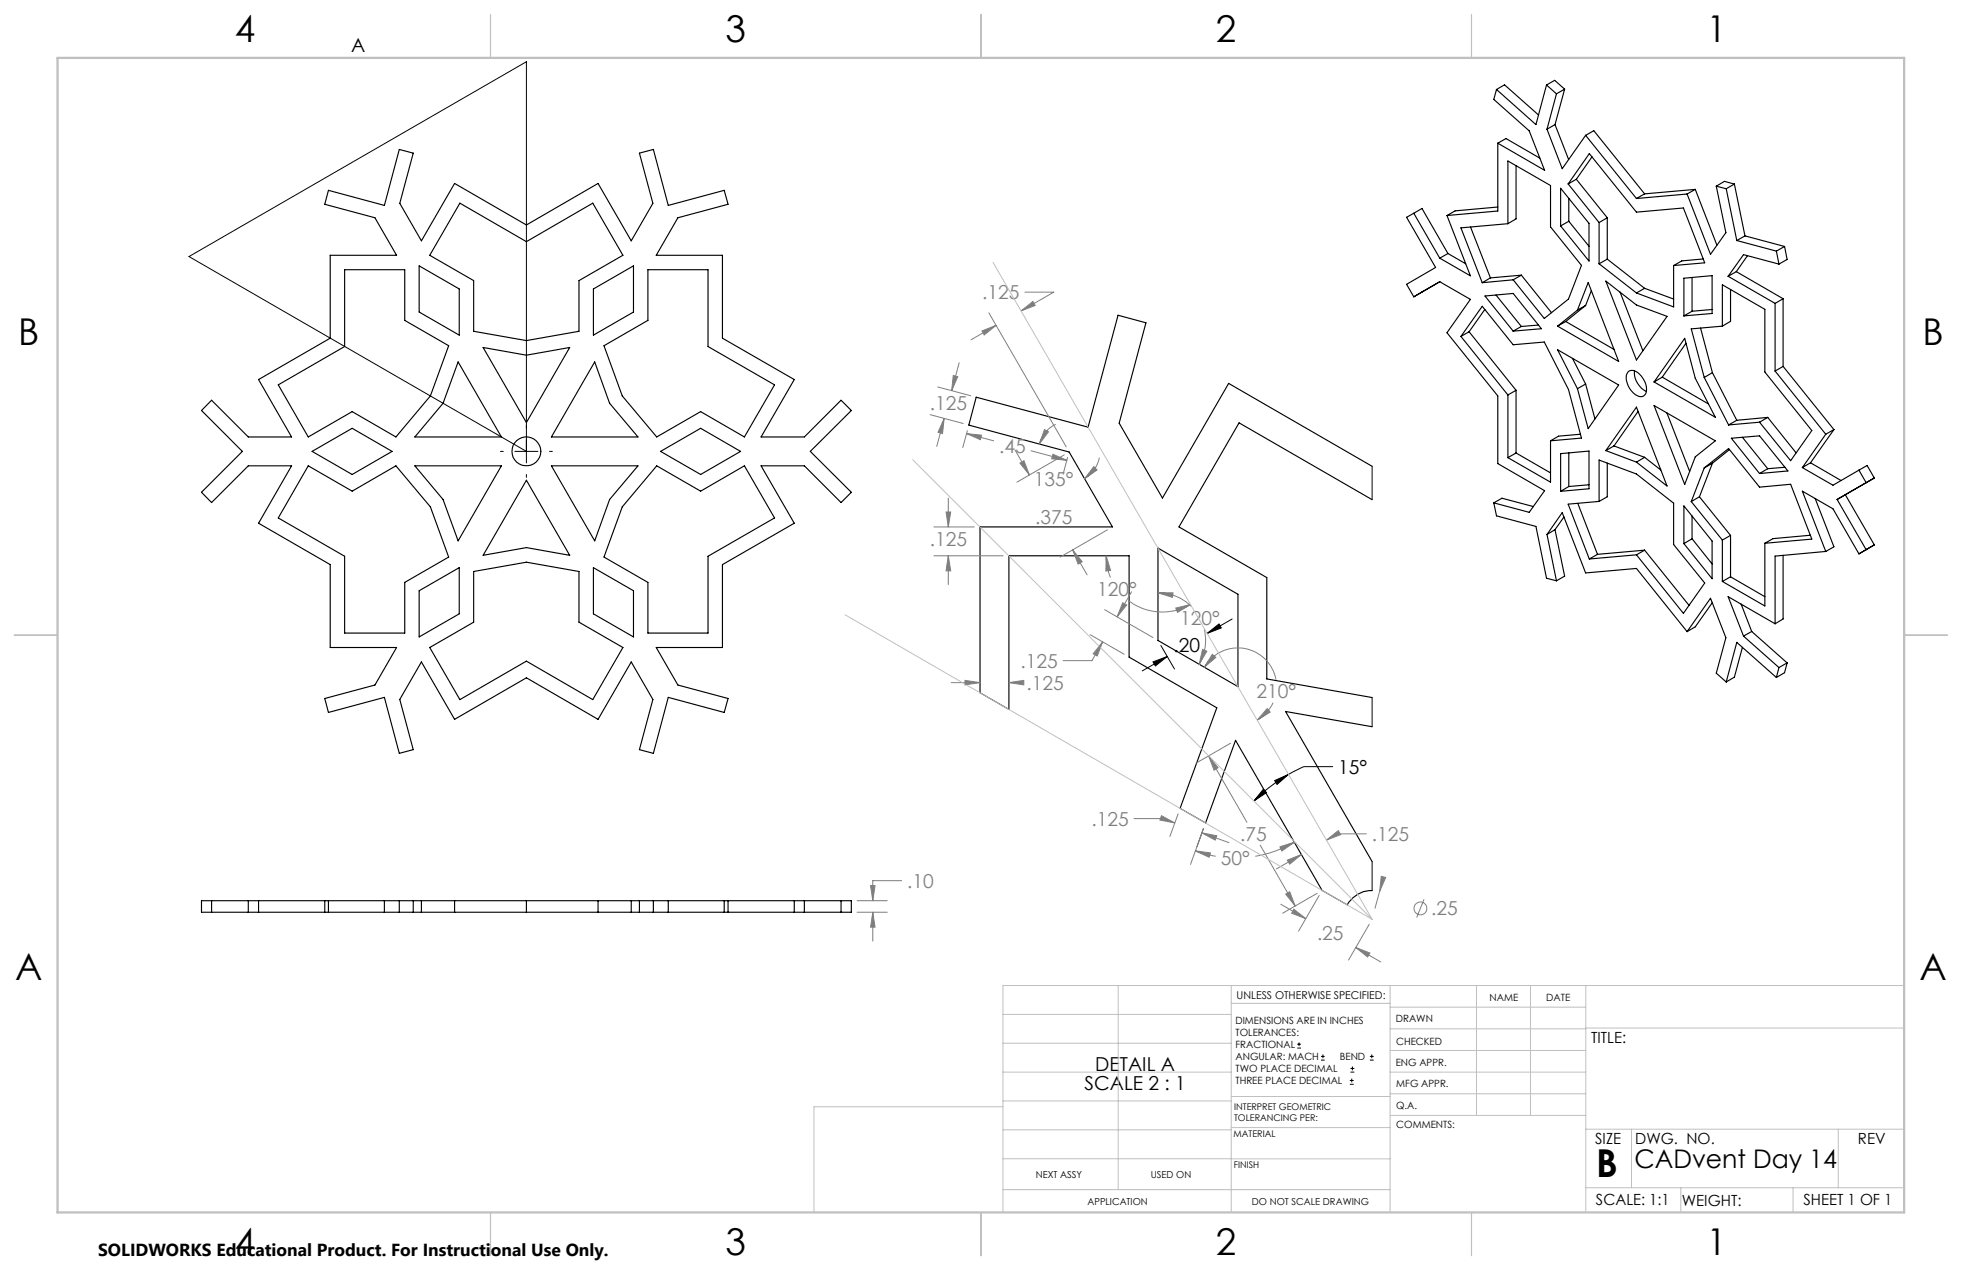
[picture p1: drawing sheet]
<svg xmlns="http://www.w3.org/2000/svg" width="432mm" height="279mm" viewBox="0 0 432 279" stroke-linecap="round" stroke-linejoin="round" font-family="sans-serif">
<g fill="none" stroke="#000" stroke-width=".25">
<path d="M329.4 19.7l-.6 2.2 7.7 6.9 3.4 8.7-10.3-6M329.4 19.7l1.7-1 7.5 6.6M340.4 18.7l-2.4 8.7-8.6-7.7M340.4 18.7l2.1 1.9M340.4 18.7l1.8-1 2.1 1.9M344.3 19.6l-1.8 1M344.3 19.6l-2.1 7.8M329.6 31.5v14.9l-11.1 1M329.6 31.5l1.8-1 7.5 4.3M333.7 36.4v11.8l-1.8 1M340.5 28.4l3.3 8.7 5.2-7.3M342.2 27.4l-1.7 1"/>
<path d="M342.2 27.4l3 7.7M342.5 20.6l-2 7.8M346.9 39.4l-1.8 1.1M346.9 39.4l6.8 8.5M349 29.8l11.2 13.9M349 29.8l1.8-1 11.1 13.9M350.4 34.5l-3.5 4.9M72.3 41.9l12.3 3.3 3.3-12.3 3 .8-2.9 11 4.7 8.3 7.3-12.6 15.9 9.1 15.7-9.1 7.3 12.6 4.8-8.3-3-11 3.1-.8 3.3 12.3 12.3-3.3 .8 3-11 3-4.8 8.3h14.6v18.2l15.8 9.1-7.3 12.6h9.5l8.1-8 2.3 2.2-9.1 9 9.1 9-2.3 2.3-8.1-8.1h-9.5l7.3 12.6-15.8 9.1v18.3h-14.6l4.8 8.2 11 3-.8 3-12.3-3.3-3.3 12.3-3.1-.8 3-11-4.8-8.3-7.3 12.7-15.7-9.2-15.9 9.2-7.3-12.7-4.7 8.3 2.9 11-3 .8-3.3-12.3-12.3 3.3-.8-3 11-3 4.8-8.2h-14.6v-18.3l-15.8-9.1 7.3-12.6h-9.6l-8 8.1-2.3-2.3 9-9-9-9 2.3-2.2 8 8h9.6l-7.3-12.6 15.8-9.1v-18.2h14.6l-4.8-8.3-11-3zM75.8 59.3h13.3v11.2l9.6 5.6-4 11-7.6 9-9.6-5.5-9.7 5.5-6.6-11.4 14.6-8.5zM92.3 58.5l8.8 5.1v10.1l-8.8-5zM101.2 44.7l14.7 8.5 14.6-8.5 6.6 11.5-9.7 5.5v11.2l-11.5 2-11.7-2v-11.2l-9.6-5.5zM142.6 59.3h13.2v16.9l14.7 8.5-6.7 11.4-9.6-5.5-9.7 5.5-7.6-9-4-11 9.7-5.6z"/>
<path d="M311.1 46.9l-1.5 .9 6.3 11-6.3 3.7 1.5 2.8M311.1 46.9l5.8 9.9M311.1 46.9l1.8-1 5.8 9.9M318.5 47.4l5.1 13.3-6.7-3.9M318.7 55.8l-1.8 1M318.7 55.8l3.9 2.2M323.6 50l4.4 11.1M329.6 45.5l-9.3 .9-1.8 1M331.9 49.2v-13.8l9.3 5.4v9.1l6.9 8.5-2.9 7.4-5.3 4.3-6.9-8.5M331.9 49.2l-10.4 .9 4.7 12.1M343.5 41.4l6.2 7.7v8.3l-6.2-7.7zM345.1 40.5l4.7-6.7 10.4 12.9 10.3-.9 4.7 12-6.9 .6"/>
<path d="M345.1 40.5l6.8 8.5M345.3 48.7l-1.8 1M345.3 43.6v5.1M345.3 48.7l4.4 5.5M351.9 49v9M351.9 58l8.3 6.5M353.7 47.9l-1.8 1.1M353.7 57l-1.8 1M353.7 57l8.2 6.4M353.7 47.9v9.1M361.9 42.7l-1.7 1M368.3 58.4v9.1l-8.1-3"/>
<path d="M371.3 42.7l-11.1 1M373.1 41.7l-1.8 1M373.1 41.7l4.8 12.2M373.1 41.7l-11.2 1M374.8 57l-4.7 .4-1.8 1M377.7 41l2.1 10.2-3.4 4.8-5.1-13.3M377.7 41l2.2 .5M379.9 41.5l2.3 11.4M381.7 40.5l-1.8 1M381.7 40.5l2.3 11.4M381.7 40.5l-2.2-.6-1.8 1.1M382.1 59.8l-1.8 1"/>
<path d="M382.1 59.8l10.3 5.9M382.2 52.9l8.7 2.3M384 51.9l-1.8 1M384 51.9l8.7 2.3M384.6 56.2l-2.5 3.6M390.9 55.2l.6 2.9M391.5 58.1l-7.8-2.1-3.4 4.8M392.7 54.2l.6 2.9-1.8 1M392.7 54.2l-1.8 1M100.8 79.6l9.5 16.5h-19l6.2-7.4zM106.3 76.4l9.6 1.7 9.5-1.7-9.5 16.6zM130.6 63.6l8.8-5.1v10.2l-8.8 5z"/>
<path d="M130.9 79.6l3.3 9.1 6.2 7.4h-19zM316.9 62l6.7 3.9-5.1 7.3 11.1 13.9v14.9l10.3 5.9-3.4 4.8-7.7-2.1M316.9 62l-5.8 3.3M321.5 74l4.7-6.6 6.8 8.4 6.9-.6 5.3 10.5 2.9 10.7-6.9 .6M321.5 74l10.4 12.9M323.3 73l-1.8 1M323.3 73l10.4 12.9M326.8 68.1l-3.5 4.9M326.8 65.1l6.2-.5 6.2 7.7-6.2 .5zM328 61.1l-1.8 1.1M329.2 64.9l5.6 6.9M333 61.6l-6.8 .6"/>
<path d="M334.8 60.5l-1.8 1.1M334.8 60.5l6.7 8.3M334.8 71.8l-1.8 1M334.8 60.5l-6.8 .6M338.6 71.5l-3.8 .3M342.8 76.9l13.4 7.8-6.7 9.6-2.3-8.8zM344.6 70.7l10.6 6.2M344.6 70.7l-1.8 1.1M346.1 78.8l2.9 5.7M347.2 68.2l2.3-6 6.7 17.3-13.4-7.7M347.2 68.2l-4.4 3.6M349 67.2l-1.8 1"/>
<path d="M349 67.2l-4.4 3.5M350.2 64l-1.2 3.2M353.4 61.8l6.8 5.3 6.7 2.5-6.7 9.6zM356.6 64.3l5 12.9M361.9 63.4l-1.7 1.1M361.9 63.4l6.4 2.4M370.6 61.2l6.2-.6v8.4l-6.2 .5zM370.8 74.4l2.3 8.8 4.4 8.6-13.5-7.8zM371.1 75.5l-5.3 7.5M372.4 68.5l-1.8 1M372.4 61.1v7.4M374.3 72.2l2.6 9.8"/>
<path d="M376.8 68.1l-4.4 .4M379.1 71.8v-9.1l9.3 5.4v13.7l10.3 12.9-4.6 6.7-6.9-8.5M379.1 71.8l-6.9 .6 2.9 10.6M380.3 60.8l10.4 5.9M380.9 63.7v7l-1.8 1.1M390.7 66.7v14.9M392.4 65.7l-1.7 1M392.4 65.7v14.9M68.7 99.3l8.8-5.1 8.8 5.1-8.8 5.1zM145.4 99.3l8.8-5.1 8.8 5.1-8.8 5.1zM331.9 86.9v13.8M333.7 85.9v13.8"/>
<path d="M333.7 85.9l-1.8 1M333.7 99.7l-1.8 1M333.7 99.7l7.5 4.3M341.2 97v9.1l-9.3-5.4M343.5 99.8l6.2-.6v8.3l-6.2 .6zM345.3 99.6v7.4M347.8 95.5l-4.8 .5-1.8 1M349 84.5l-1.8 1M349 84.5l2 7.6M353.4 99.1l6.8-9.5 6.7 17.3-6.7-5.2M353.4 99.1l6.8 2.6M355.2 98.1l-1.8 1"/>
<path d="M355.2 98.1l6.7 2.5M358.3 81.8a1.77 1.77 0 0 1 2.5 .5 4.2 4.2 0 0 1 1.4 4.3 1.42 1.42 0 0 1-2.3 .2 4.5 4.5 0 0 1-1.8-4.7zM359.7 81.6a4.7 4.7 0 0 0 2.6 4.5M360.5 90.5l-5.3 7.6M364 89.2l13.5 7.8-4.4 3.5-2.3 6.1zM365.8 83l-1.8 1M365.8 83l10.2 5.9M366.9 90.8l5 12.9M375.1 83l5.3 10.5M376.9 82l-1.8 1M376.9 82l5.3 10.5M380.6 98.9l-3.7 3"/>
<path d="M381 96.4l6.2-.5 6.3 7.7-6.3 .6zM382.2 92.5l-1.8 1M383.5 96.2l5.5 6.9M387.2 92.9l-6.8 .6M389 91.8l-1.8 1.1M389 91.8l6.3 7.8M389 91.8l-6.8 .7M390.7 81.6l11.1 13.9M392.4 80.6l-1.7 1M392.4 80.6l11.2 13.9M401.8 95.5l-5.1 7.4M403.6 94.5l-1.8 1"/>
<path d="M403.6 94.5l-5.1 7.3M67.8 102.5l9.7 5.6 9.6-5.6 7.6 9 4 11.1-9.6 5.5v11.2h-13.3v-16.9l-14.6-8.5zM91.3 102.5h19l-9.5 16.5-3.3-9.1zM115.9 105.7l9.5 16.5-9.5-1.7-9.6 1.7zM121.4 102.5h19l-6.2 7.4-3.3 9.1zM144.5 102.5l9.7 5.6 9.6-5.6 6.7 11.4-14.7 8.5v16.9h-13.2v-11.2l-9.7-5.5 4-11.1zM302 109.9l-29.3-16.9-13.2 22.9 19.3 11.2v22.3l23.2 4.1M302 102.6l-31.6-18.3-14.6 25.3-9.5-16.5 5.9-22.1-6.1-1.6-6.6 24.6-24.7-6.6-1.6 6.1 22.1 5.9 9.5 16.5h-29.1v36.5M328.8 110.6l.6 2.9 8.6 2.3 2.4 11.4 2.1 .6M328.8 110.6l1.8-1 6.9 1.8M340.5 117.6l3.3-4.8 5.2 13.2 11.2-.9 11.1 13.9M340.5 117.6l2 10.2"/>
<path d="M342.2 116.5l-1.7 1.1M342.2 116.5l2.1 10.3-1.8 1M344.2 113.7l-2 2.8M345.3 107l-1.8 1.1M347.2 110.7l4.4 11.3M349.7 106.6l-4.4 .4M351.9 110.3v-9.1l8.3 3.1 8.1 6.4v9.1l6.9 8.5-4.7 6.6-10.3-12.8M351.9 110.3l-6.8 .6 4.7 12.1M353.7 101.9v7.4l-1.8 1M361.9 100.6l-1.7 1.1M361.9 100.6l3.6 2.8M370.6 111.3l6.2 7.7v8.3l-6.2-7.7z"/>
<path d="M372.2 110.3l6.9 8.5M372.4 113.5v5M372.4 118.5l-1.8 1.1M372.4 118.5l4.4 5.6M374 109.3l-1.8 1M374 109.3l6.9 8.5M375.1 102.9l5.3-4.2 6.8 8.5 6.9-.7 4.6 12.1-10.3 .9M375.1 102.9l-2.9 7.4M376.9 101.9l-1.8 1M376.9 101.9l-2.9 7.4M379.1 118.8v9.1M380.9 117.8v9.1"/>
<path d="M380.9 117.8l-1.8 1M388.4 119.5v13.8l-9.3-5.4M389 103.1l-1.8 1.1M392.8 102.8l-3.8 .3M396.7 102.9l6.7 3.9 5.7-3.4M398.4 117.8l-8.2 .7-1.8 1M398.5 101.8l-1.8 1.1M398.5 101.8l6.7 3.9M399.5 109.7l4.1 10.6-1.8 1M404.3 109.9l6.4 11-1.6 .9M406.1 108.8l-1.8 1.1M406.1 108.8l6.4 11.1"/>
<path d="M409.1 103.4l1.6 2.8M409.1 103.4l1.8-1 1.6 2.8M410.7 106.2l-6.4 3.7M412.5 119.9l-1.6 .9M412.5 105.2l-1.8 1M412.5 105.2l-6.4 3.6M412.5 119.9l-3.4 1.9M92.3 130l8.8-5.1v10.1l-8.8 5.1zM104.2 125.7l11.7-2 11.5 2v11.2l9.7 5.6-6.6 11.4-14.6-8.4-14.7 8.4-6.6-11.4 9.6-5.6zM130.6 124.9l8.8 5.1v10.1l-8.8-5.1zM254.8 120.6l17.7 10.1v20.4l-17.7-10.2zM351.6 122l-1.8 1"/>
<path d="M360.2 122.1l-10.4 .9M361.9 121l-10.3 1M361.9 121l-1.7 1.1M361.9 121l9.8 12.2M371.3 139l5.1-7.4 3.4 8.7-2.1 7.8 2.2 1.9M376.8 132.6l-3.7 5.3-1.8 1.1M380.9 126.9l-1.8 1M380.9 126.9l7.5 4.4M383.2 132.9l2.3 6M383.7 139.9l7.8 7M385.5 138.9l-1.8 1M385.5 138.9l7.8 6.9"/>
<path d="M390.7 137.2l-10.4-5.9 3.4 8.6M392.4 122.2v14l-1.7 1M401.8 121.3l-11.1 1v14.9M401.8 121.3l-5.1-13.2 6.7 3.8 5.7 9.9M222 156.1v-33.8h26.5v22.3l19.3 11.1-8.1 22.1M302 159.9l-19.1-3.4 19.1 33M383.5 142.4l-1.8 6.6-1.8 1M390.9 149l-8.7-7.7-2.3 8.7M391.5 146.9l-.6 2.1M393.3 145.8l-1.8 1.1M393.3 145.8l-.6 2.2-1.8 1M44.3 198.2h143.1v2.5h-143.1z"/>
<path d="M46.6 198.2v2.5M54.6 198.2v2.5M56.9 198.2v2.5M71.5 198.2v2.5M72.3 198.2v2.5M84.6 198.2v2.5M87.9 198.2v2.5M90.9 198.2v2.5M92.7 198.2v2.5M100 198.2v2.5M115.9 198.2v2.5M131.6 198.2v2.5"/>
<path d="M138.9 198.2v2.5M140.7 198.2v2.5M143.8 198.2v2.5M147.1 198.2v2.5M159.4 198.2v2.5M160.2 198.2v2.5M174.8 198.2v2.5M177 198.2v2.5M185.1 198.2v2.5M265.3 181l6.6-18.1 19.1 33M302 195.9a6.1 6.1 0 0 0-5.5 3.2"/>
<circle cx="115.9" cy="99.3" r="3.2"/>
</g>
<g fill="none" stroke="#000" stroke-width=".22">
<path d="M110.1 99.3h.7M113.3 99.3h5.1M115.9 99.3l-74.3-42.9 74.3-42.8v88.2M120.9 99.3h.7M115.9 104.4v.6M302 102.6v7.3M265.7 139.3l2.6-2 .5 .8zM271.2 136.2l-5.5 3.1M215.7 152.4l6.3 3.7M253.8 145.6l3.1-1.2-2.6 2.1zM255.5 142l3 5.2M256.9 144.4l-5.5 3.2"/>
<path d="M302 153.5v6.4M259.7 177.8l5.6 3.2M278.1 173.6l.6 .8-2.7 1.8zM280.5 171.7l3.1-1.3-2.5 2.2zM283.6 170.4l-2.3 1.4a34.5 34.5 0 0 0-5.3 4.4M293.3 168.7h-6.4l-3.3 1.7M291 195.9l5.5 3.2M302 189.5v6.4M285.5 230.6h.8M285.5 229.7h.8M285.9 229.3v.9M290.7 233.2h.8"/>
<path d="M290.7 232.4h.8M291.1 232v.8M297.1 238.5h.8M297.1 237.7h.8M297.2 235.9h.9M297.2 235.1h.9M297.5 237.3v.8M297.6 234.6v.9M301.5 233.2h.8M301.5 232.4h.8M301.9 232v.8"/>
</g>
<g fill="none" stroke="#808080" stroke-width=".22">
<path d="M211.1 79.8l-1.7 6.1M216.1 72.8l3.1-1.2-2.6 2.1zM217.6 68.8l17.1 29.5M219.2 71.6l-5.5 3.2M224.7 68.4l2.6-2.1 .5 .9zM225.6 64.3h6.3l-7.2 4.1M204.7 91.2l7.3 2M206.4 85.1l7.2 2M207.8 92.1l-.4 3.3-1-.3zM207.8 92.1l-1.6 6.1M209.8 82.6l1 .3-1.4 3zM212.7 95.4l3.3 .3-.2 1z"/>
<path d="M212.7 95.4l6 1.6M212.9 94.8l-1 3.7M223.4 99l3.2 5.5M226.9 99.2l7.9 2.1M229.9 94.5l.9 .5-2.1 2.7zM231.7 99.9l3.1 1.4-3.3-.4zM232.3 93.3a6.7 6.7 0 0 0-3.6 4.4M205.5 115.9h8.9M208.2 112.6h1l-.5 3.3zM208.7 109.6v6.3M224.5 101.9l.9-.5 1.2 3.1zM234.2 100.1l-10.4 6"/>
<path d="M235 100.6l-1 3.8M240.7 102.7l.7 .7-2.7 1.9zM241.9 100.7a6.9 6.9 0 0 1-3.2 4.6M243.7 116.6l-10.4 6M205.5 122.3h15.3M208.7 122.3l.5 3.3h-1zM208.7 122.3v6.3M236.1 121l2.1 2.6-.9 .5zM236.1 121l3.2 5.5M239.9 139.6l7.5 4.3M243.1 134.1l10.7 6.2M243.5 122.3l.9 3.2-1 .1z"/>
<path d="M243.5 122.3a11.8 11.8 0 0 0 .9 4.7M247.1 132.6l.9 .5-2.1 2.6zM248.3 132.1a12.5 12.5 0 0 0 13.7 .9M249 130.2l-3.1 5.5M254.8 130.4h3.4l-.2 1zM254.8 130.4a10.3 10.3 0 0 1 7.4 3M258.8 133.8l3.2-.8-2.8 1.7zM265 138.4a10.5 10.5 0 0 1-1.1 7.8M209.3 150.2h6.4M212.4 149.7l3.3 .5-3.3 .5zM222 150.2l3.3-.5v1zM222 150.2h2.7"/>
<path d="M242.7 141.2l-1.2 3.1-.9-.5zM242.7 141.2l-2.4 4.1h-6.3M264.7 142.9l.9 .4-1.7 2.9zM265 146.8a8.5 8.5 0 0 1 8.9-4.1 8.5 8.5 0 0 1 6.9 6.8M266.8 144l.8 .6-2.6 2.2zM278.9 155.9l.6 .8-2.8 1.7zM280.2 154.6a8.6 8.6 0 0 1-3.5 3.8M255.6 179.5l3 1.5-3.3-.6zM259.3 179l-1.8 5M266 166.3l2.1 2.6-.9 .5zM266 166.3l8.4 14.6M270.8 163.5l-7.6 4.4"/>
<path d="M188.6 198.2h6.7M191.6 194.8h1l-.5 3.4zM198.4 193.7h-6.3v4.5M249.6 180.1h6.3l2.7 .9M263.1 187.2l3.3 .4-.3 1zM263.1 187.2l4.4 1.2M263.5 186.2l1.4-4-2.9 8M264.5 183.2l3.3 .7-.4 .9zM264.5 183.2l6 2.2M277.4 185.9l7.6 13.4M281.7 186.3l3.2-1-2.8 1.9zM281.9 198.9l5.5 3.2"/>
<path d="M283 196.7l.8-.5 1.2 3.1zM283.3 189.2l3.1-1.2-2.6 2.1zM284.9 185.3a25.6 25.6 0 0 1-8.6 3.1M286.4 188l-5.5 3.2M289.9 196.5l-7.6 4.4M290.3 197l-4.5 7.9M291.9 184.8l2.6-2.1 .6 .9zM300.7 183.4h-6.3l-2.5 1.4M303.6 196.1l-1 3.7M304 192.8l1 .2-1.4 3.1zM313.4 197.8l-1.6 4.1M188.6 200.7h6.7"/>
<path d="M192.1 200.7l.5 3.3h-1zM192.1 200.7v6.3M284.8 200l2.6 2.1-3.1-1.2zM298.4 208.5l3.1 1.2-.5 .8zM298.4 208.5l5.5 3.1M301.3 203.3l-4.5 7.9"/>
<circle cx="312.6" cy="199.9" r="1.4"/>
</g>
<g fill="none" stroke="#c0c0c0" stroke-width=".22">
<path d="M218.5 57.7l83.5 144.5M200.9 101.1l101.1 101.1M186 135.3l116 66.9M246.1 216.8v44.9M271 216.8v49.9M305.9 216.8v49.9M324.9 216.8v28.6M336.8 216.8v28.6M349 216.8v49.9M419.1 216.8h-198.4v49.9M220.7 235.9h50.3M220.7 229.5h50.3"/>
<path d="M220.7 223.2h50.3M271 220.7h34.9M305.9 231.1h43.1M305.9 226.3h43.1M305.9 221.6h43.1M305.9 235.9h43.1M349 226.2h70.1M220.7 248.6h50.3M220.7 242.2h50.3M220.7 254.9h50.3M220.7 243.5h-41.6v23.2M271 255h34.9"/>
<path d="M271 248.1h35M271 241.2h35M305.9 240.6h43.1M306 245.4h43M349 248.4h70.1M359.1 248.4v12.9M404.6 248.4v12.9M220.7 261.7h85.2M349 261.3h70.1M369.9 261.3v5.4M394.6 261.3v5.4"/>
</g>
<path d="M108 3.2v9.5M215.9 3.2v9.5M323.8 3.2v9.5M3.1 139.7h9.6M419.1 139.7h9.5M108 266.7v9.6M215.9 266.7v9.6M323.8 266.7v9.6" fill="none" stroke="#c0c0c0" stroke-width=".25"/>
<path d="M12.7 12.7h406.4v254h-406.4z" fill="none" stroke="#c0c0c0" stroke-width=".5"/>
<path d="M191.6 194.8h1l-.5 3.4zM192.1 200.7l.5 3.3h-1zM231.7 99.9l3.1 1.4-3.3-.4zM212.7 95.4l3.3 .3-.2 1zM207.8 92.1l-.4 3.3-1-.3zM209.8 82.6l1 .3-1.4 3zM224.5 101.9l.9-.5 1.2 3.1zM236.1 121l2.1 2.6-.9 .5zM229.9 94.5l.9 .5-2.1 2.7zM240.7 102.7l.7 .7-2.7 1.9zM247.1 132.6l.9 .5-2.1 2.6zM242.7 141.2l-1.2 3.1-.9-.5zM304 192.8l-.4 3.3 1.4-3.1zM266 166.3l2.1 2.6-.9 .5zM283 196.7l.8-.5 1.2 3.1zM263.1 187.2l3.3 .4-.3 1zM281.7 186.3l3.2-1-2.8 1.9zM212.4 149.7l3.3 .5-3.3 .5zM222 150.2l3.3-.5v1zM208.2 112.6h1l-.5 3.3zM208.7 122.3l.5 3.3h-1zM264.7 142.9l.9 .4-1.7 2.9zM254.8 130.4h3.4l-.2 1zM255.6 179.5l3 1.5-3.3-.6zM264.5 183.2l3.3 .7-.4 .9z" fill="#808080"/>
<path d="M253.8 145.6l3.1-1.2-2.6 2.1zM265.7 139.3l2.6-2 .5 .8zM280.5 171.7l3.1-1.3-2.5 2.2zM278.1 173.6l.6 .8-2.7 1.8z" fill="#000"/>
<path d="M283.3 189.2l3.1-1.2-2.6 2.1zM291.9 184.8l2.6-2.1 .6 .9zM216.1 72.8l3.1-1.2-2.6 2.1zM224.7 68.4l2.6-2.1 .5 .9zM243.5 122.3l.9 3.2-1 .1zM258.8 133.8l3.2-.8-2.8 1.7zM298.4 208.5l3.1 1.2-.5 .8zM284.8 200l2.6 2.1-3.1-1.2zM266.8 144l.8 .6-2.6 2.2zM278.9 155.9l.6 .8-2.8 1.7z" fill="#808080"/>
<text font-size="8.5" x="351.3" y="259">B</text>
<g font-size="8.1">
<text x="51.7" y="9.3">4</text>
<text x="159.7" y="9.3">3</text>
<text x="267.6" y="9.3">2</text>
<text x="375.6" y="9.3">1</text>
<text x="4" y="76">B</text>
<text x="423.1" y="76">B</text>
<text x="3.3" y="215.7">A</text>
<text x="422.4" y="215.7">A</text>
<text x="51.7" y="276">4</text>
<text x="159.7" y="276">3</text>
<text x="267.6" y="276">2</text>
<text x="375.6" y="276">1</text>
</g>
<text font-size="5.6" x="359.7" y="257">CADvent Day 14</text>
<g font-size="4.2">
<text x="77.3" y="11.4">A</text>
<text x="258.3" y="143.5">.20</text>
<text x="294.5" y="170.2">15°</text>
<text x="238.7" y="239.8">SCALE 2 : 1</text>
<text x="241.1" y="235.6">DETAIL A</text>
</g>
<g font-size="4.2" fill="#808080">
<text x="216.2" y="65.9">.125</text>
<text x="204.6" y="90.2">.125</text>
<text x="219.9" y="99.7">.45</text>
<text x="227.6" y="106.9">135°</text>
<text x="227.8" y="115.3">.375</text>
<text x="204.6" y="120.2">.125</text>
<text x="241.5" y="131.1">120°</text>
<text x="259.7" y="137.5">120°</text>
<text x="224.6" y="146.9">.125</text>
<text x="225.9" y="151.8">.125</text>
<text x="276.5" y="153.6">210°</text>
<text x="240.2" y="181.7">.125</text>
<text x="273" y="185">.75</text>
<text x="301.9" y="185">.125</text>
<text x="268.7" y="190.3">50°</text>
<text x="199.6" y="195.3">.10</text>
<text x="315" y="201.4">.25</text>
<text x="289.8" y="206.8">.25</text>
</g>
<text font-size="3.8" x="21.6" y="276.3">SOLIDWORKS Educational Product. For Instructional Use Only.</text>
<g font-size="3.4">
<text x="350.2" y="229.5">TITLE:</text>
<text x="351.1" y="251.6">SIZE</text>
<text x="359.9" y="251.6">DWG. NO.</text>
<text x="408.9" y="251.7">REV</text>
<text x="351.2" y="265.2">SCALE: 1:1</text>
<text x="370.1" y="265.3">WEIGHT:</text>
<text x="396.9" y="265.2">SHEET 1 OF 1</text>
</g>
<text font-size="2.4" x="272.2" y="219.7">UNLESS OTHERWISE SPECIFIED:</text>
<g font-size="2.2">
<text x="327.8" y="220.1">NAME</text>
<text x="340.3" y="220.2">DATE</text>
<text x="271.9" y="225.3">DIMENSIONS ARE IN INCHES</text>
<text x="271.9" y="227.9">TOLERANCES:</text>
<text x="307.2" y="224.9">DRAWN</text>
<text x="271.9" y="230.6">FRACTIONAL</text>
<text x="271.9" y="233.2">ANGULAR: MACH</text>
<text x="294.9" y="233.2">BEND</text>
<text x="307.3" y="229.8">CHECKED</text>
<text x="271.9" y="235.9">TWO PLACE DECIMAL</text>
<text x="271.9" y="238.5">THREE PLACE DECIMAL</text>
<text x="307.2" y="234.5">ENG APPR.</text>
<text x="307.3" y="239.2">MFG APPR.</text>
<text x="307.3" y="243.9">Q.A.</text>
<text x="307.3" y="248.1">COMMENTS:</text>
</g>
<g font-size="2.1">
<text x="227.9" y="259.2">NEXT ASSY</text>
<text x="253.3" y="259.2">USED ON</text>
<text x="239.3" y="265">APPLICATION</text>
<text x="275.5" y="265.1">DO NOT SCALE DRAWING</text>
</g>
<g font-size="2">
<text x="271.6" y="244.1">INTERPRET GEOMETRIC</text>
<text x="271.5" y="250.2">MATERIAL</text>
<text x="271.6" y="246.6">TOLERANCING PER:</text>
<text x="271.5" y="257">FINISH</text>
</g>
</svg>
